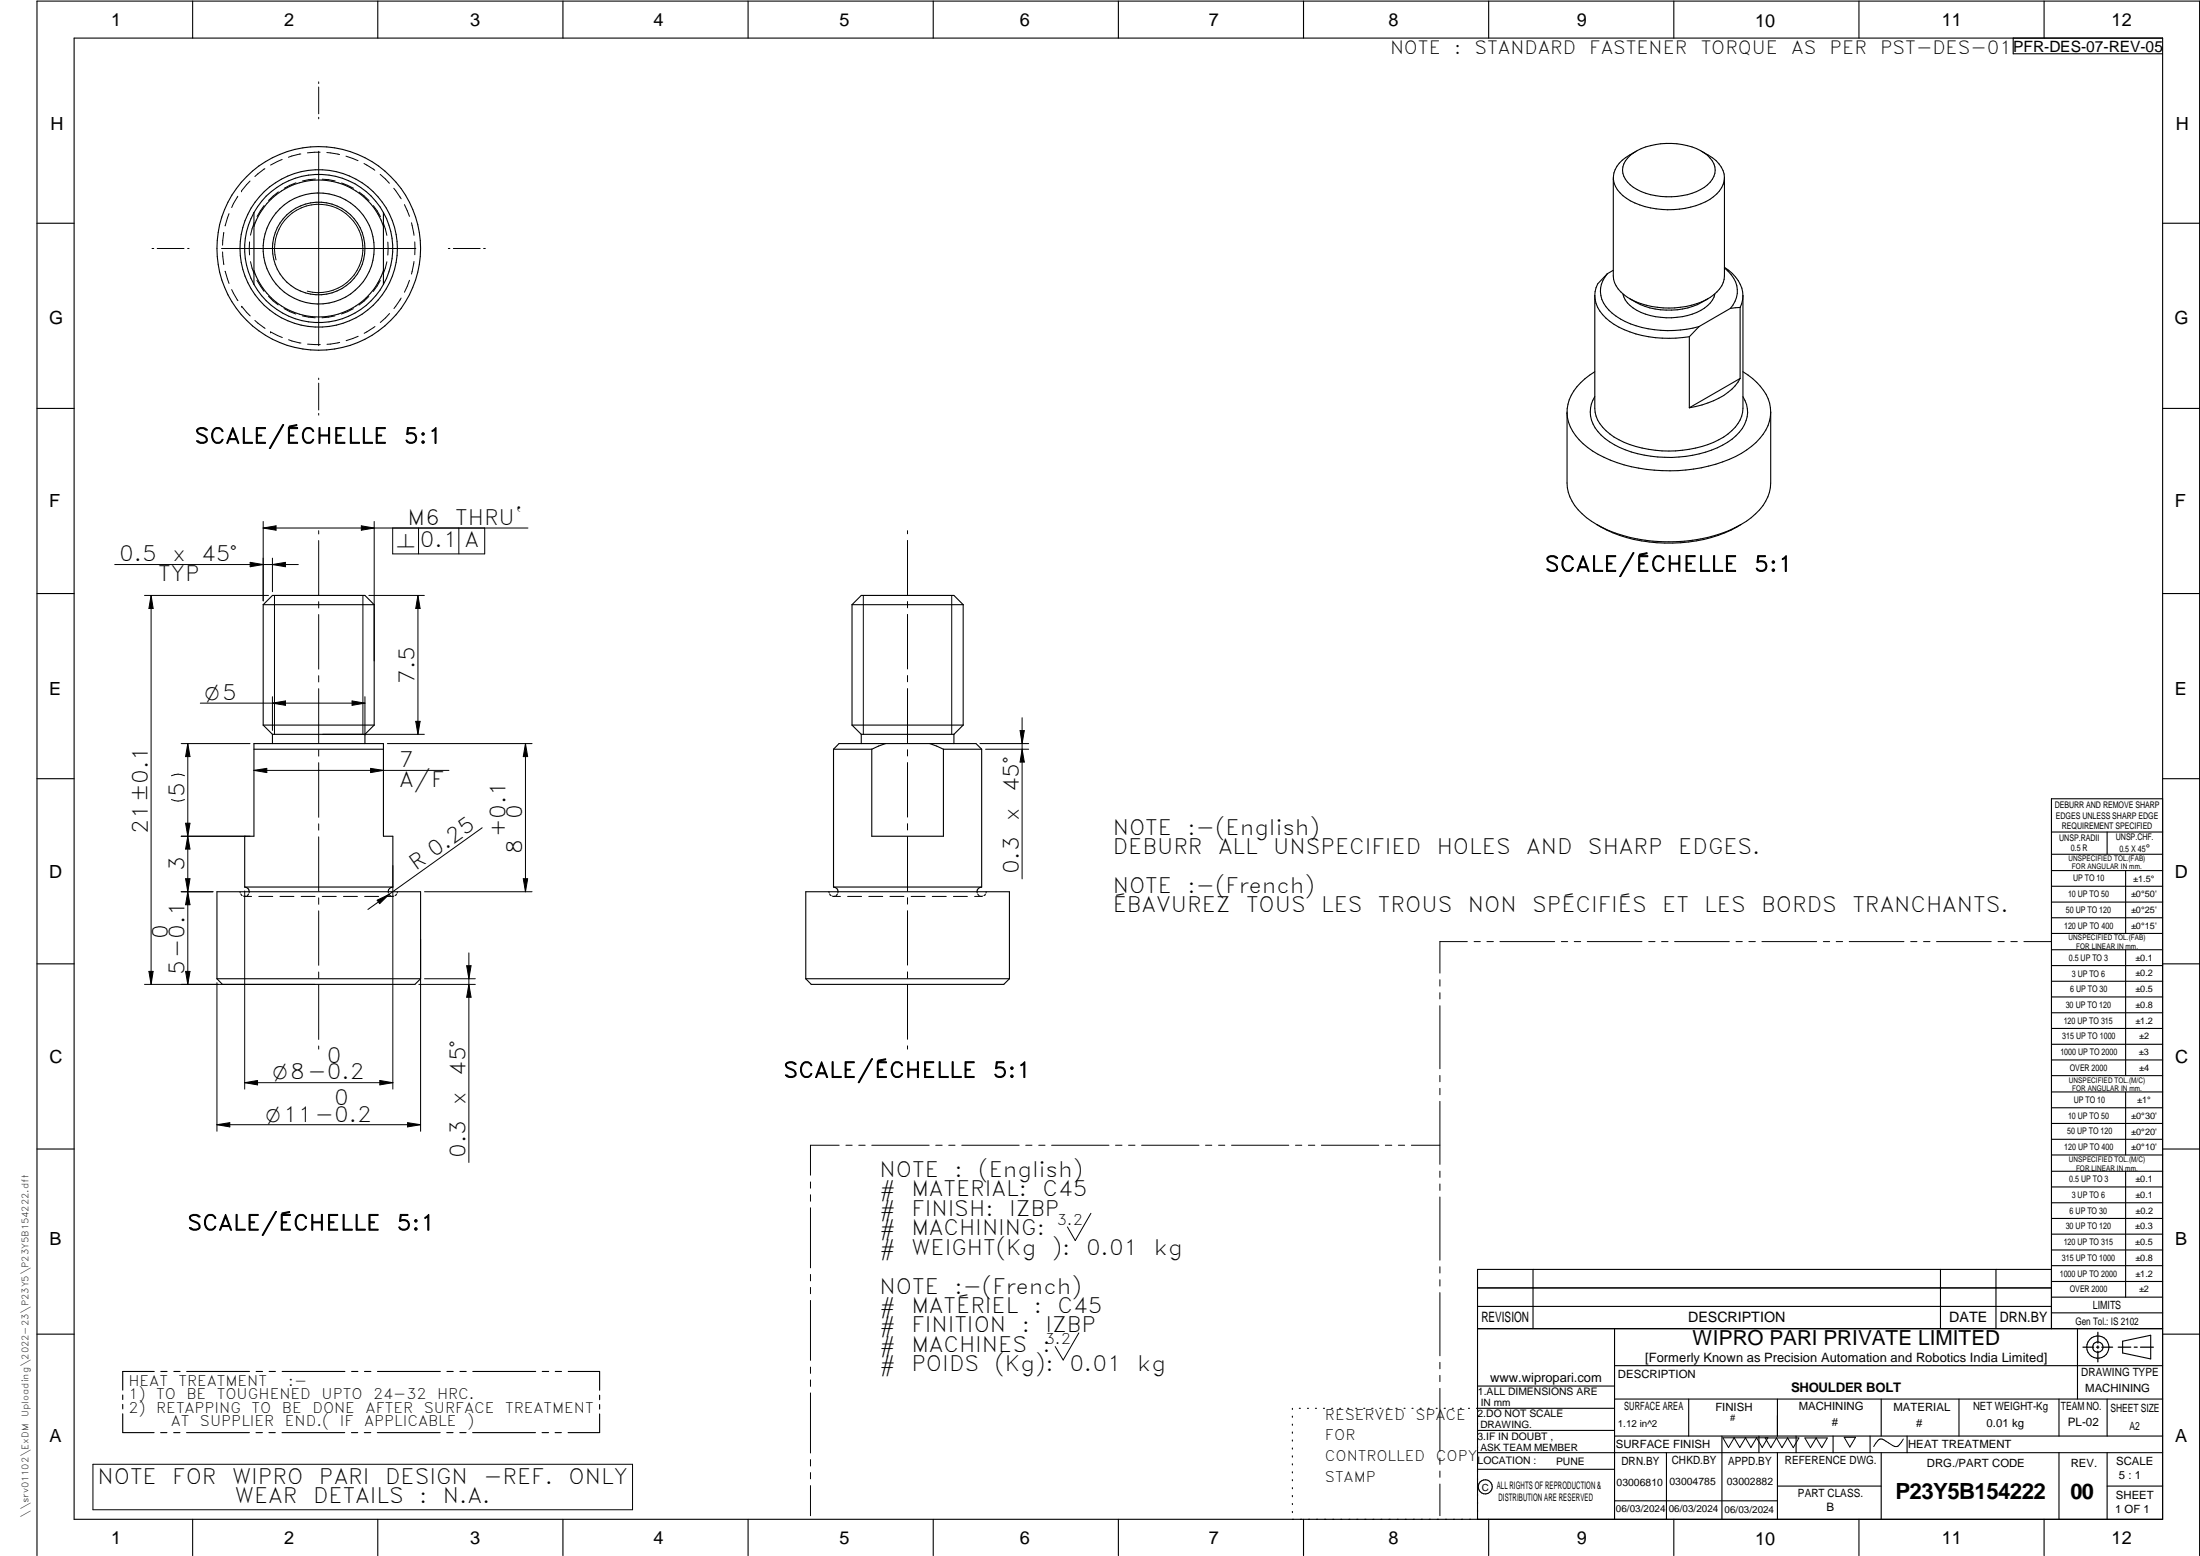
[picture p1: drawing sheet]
<svg xmlns="http://www.w3.org/2000/svg" width="594mm" height="420mm" viewBox="0 0 594 420" stroke-linecap="round" stroke-linejoin="round" font-family="sans-serif">
<g fill="none" stroke="#000" stroke-width=".3">
<path d="M20 10.3h564v400h-564zM52 .3v10M102 .3v10M152 .3v10M202 .3v10M252 .3v10M302 .3v10M352 .3v10M402 .3v10M452 .3v10M502 .3v10M543.6 10.3v4.2h40.4"/>
<path d="M552 .3v10M68.6 57.4v19.4M68.6 57.4a19.9 19.9 0 0 0 0 19.4M103.5 57.4a20 20 0 0 0-34.9 0M103.5 57.4a19.9 19.9 0 0 1 0 19.4M103.5 57.4v19.4M440.2 42a17.9 17.9 0 0 1 14-3 11.2 11.2 0 0 1 8.6 5.3 5.2 5.2 0 0 1-2.6 6.3 19.3 19.3 0 0 1-19.1 0 5.1 5.1 0 0 1-2.2-7.1zM441.8 40.9a10.8 10.8 0 0 0-5.6 4.9 5.7 5.7 0 0 0 2 7 22 22 0 0 0 18.4 3.1 11.9 11.9 0 0 0 8.7-6.1l.4-1.8M459.5 40.9a12.6 12.6 0 0 1 5.3 4.2l.8 1.9 .1 1M465.7 48v26.5a7.9 7.9 0 0 1-5 6.4 23.3 23.3 0 0 1-21.2-.6 7.5 7.5 0 0 1-3.9-5.8v-26.5M10 60.3h10M103.5 61.1a18.5 18.5 0 0 0-17.4-12.5 18.5 18.5 0 0 0-17.5 12.5"/>
<path d="M103.5 73.1a18.5 18.5 0 0 1-17.4 12.5 18.5 18.5 0 0 1-17.5-12.5M103.5 76.8a20 20 0 0 1-34.9 0M430.7 79.8a9.7 9.7 0 0 0 5.2 7.8 30.6 30.6 0 0 0 20.3 3.3M430.7 79.8v30.4a9.8 9.8 0 0 0 5.2 7.8 30.9 30.9 0 0 0 29.5 0 9.8 9.8 0 0 0 5.3-7.8v-30.4M434 73.9l-2.5 2.7-.5 1.1-.3 2.1M434 73.9a7.1 7.1 0 0 0 1.3 10.7 26 26 0 0 0 20.2 4.3l3.3-.7M435.6 73l-1.6 .9M438.2 79.4a8.5 8.5 0 0 0 6.2 5.4 19.5 19.5 0 0 0 15.9-1.6 6.5 6.5 0 0 0 2.8-3.8M465.7 72.3a7.3 7.3 0 0 1 2.8 9l-1.2 2M465.7 72.2a9.2 9.2 0 0 1 4.9 8.7l-.7 2.1M584 60.3h10M440 80.6a19.7 19.7 0 0 0 21.3 0"/>
<path d="M456.2 90.9v19.2M458.8 88.2l-2.6 2.7M467.3 83.3l-8.5 4.9M469.9 83v19.2M469.9 83l-2.6 .3M10 110.3h10M423.2 111.3v19.1a12.3 12.3 0 0 0 5.2 9.4l2.8 1.8M430.7 100.4a14.2 14.2 0 0 0-7.5 10 11.3 11.3 0 0 0 4.3 9.4 32.8 32.8 0 0 0 19.2 7.2 40.1 40.1 0 0 0 25-5.5 13.1 13.1 0 0 0 6.4-10.2M469.9 102.2a16.1 16.1 0 0 1-10.3 7.1l-3.4 .8M469.9 102.2l-13.7 7.9M470.7 100.4a15.4 15.4 0 0 1 7.2 8.4l.2 2.5M470.7 107.1a8 8 0 0 1-1.9 10.5 26.7 26.7 0 0 1-17.3 5.9 29.3 29.3 0 0 1-18.1-5.1 8.8 8.8 0 0 1-3.7-9.3l1-2"/>
<path d="M478.1 111.3v19.1a12.3 12.3 0 0 1-5.2 9.4 37.7 37.7 0 0 1-27.6 6.5 33.3 33.3 0 0 1-14.1-4.7M584 110.3h10M470.1 141.6a43.2 43.2 0 0 1-33.8 2.4l-5.1-2.4M10 160.3h10M71.1 163.3h29.9M71.1 163.3v32.5M101 163.3l-2.5-2.5h-24.9l-2.5 2.5M101 163.3v32.5M230.1 163.3v32.5M230.1 163.3h30M260.1 163.3l-2.5-2.5h-25l-2.5 2.5M260.1 163.3v32.5"/>
<path d="M584 160.3h10M71.1 195.8h29.9M71.1 195.8l2.5 2.5M73.6 198.3v2.5M73.6 198.3h24.9M98.5 198.3v2.5M101 195.8l-2.5 2.5M230.1 195.8l2.5 2.5M230.1 195.8h30M232.6 198.3v2.5M232.6 198.3h25M257.6 198.3v2.5"/>
<path d="M260.1 195.8l-2.5 2.5M10 210.3h10M68.6 202.3h34.9M225.1 202.3h10.3M225.1 202.3v37.2M225.1 202.3l1.5-1.5h37l1.5 1.5M235.4 202.3v23.5h19.4v-23.5M239.1 200.8l-3.7 1.5M251.1 200.8l3.7 1.5M254.8 202.3h10.3M265.1 202.3v37.2M584 215.7h-30v143.1"/>
<path d="M584 210.3h10M66.1 239.5h40M66.1 239.5v-13.7h2.5v-25h34.9v25h2.6v13.7M66.1 239.5a1.23 1.23 0 0 1 1.2 1.3M106.1 239.5a1.3 1.3 0 0 0-1.3 1.3M225.1 239.5h40M225.1 239.5a1.23 1.23 0 0 1 1.2 1.3M265.1 239.5a1.3 1.3 0 0 0-1.3 1.3M554 224.7h30M554 230.7h30M554 235.1h30M554 239.3h30"/>
<path d="M569 224.7v6M574 235.1v17M554 243.6h30M554 247.8h30M554 252.1h30M554 256.5h30M574 256.5v33.9M10 260.3h10M58.6 264.3h55M58.6 264.3l1.5 1.5h51.9l1.6-1.5M113.6 264.3v-23.5h-55v23.5M217.6 264.3l1.5 1.5h52l1.5-1.5"/>
<path d="M217.6 264.3h55M272.6 264.3v-23.5h-55v23.5M554 260.7h30M554 265h30M554 269.2h30M554 273.5h30M554 277.7h30M584 260.3h10M554 282h30M554 286.2h30M554 290.4h30M554 294.9h30"/>
<path d="M554 299.1h30M574 294.9v17M10 310.3h10M554 303.4h30M554 307.6h30M554 311.9h30M554 316.3h30M574 316.3v34M584 310.3h10M554 320.5h30M554 324.8h30M554 329h30"/>
<path d="M554 333.2h30M554 337.5h30M399 358.8h185M399 352.8h155M399 347.8h155M414 342.8v16M436 358.8v51.5M524 342.8v16M539 342.8v16M554 341.8h30M554 346h30M554 350.3h30"/>
<path d="M554 354.5h30M554 342.8h-155v67.5M561 358.8v19M10 360.3h10M33.1 376.7v1.2M33.1 379.2v1.2M41.6 370.3h-8.5v5.1M43.4 370.3h1.7M46.9 370.3h1.7M50.4 370.3h17M69.2 370.3h1.7M72.7 370.3h1.7"/>
<path d="M76.2 370.3h16.9M94.9 370.3h1.7M98.4 370.3h1.8M101.9 370.3h17M120.7 370.3h1.7M124.2 370.3h1.7M127.7 370.3h16.9M146.4 370.3h1.8M149.9 370.3h1.7M153.5 370.3h8.4v5.1M161.9 376.7v1.3M161.9 379.3v1.2"/>
<path d="M399 374.3h37M436 368.8h148M436 377.8h148M456 377.8v10M480 377.8v10M508 377.8v10M529 377.8v10M556 377.8v10M569 377.8v10M573.2 362.2l7.6-1.6v6.3l-7.6-1.6zM584 360.3h10M33.1 381.8v5h8.5"/>
<path d="M43.4 386.8h1.7M46.9 386.8h1.7M50.4 386.8h16.9M69.1 386.8h1.8M72.6 386.8h1.7M76.2 386.8h16.9M94.9 386.8h1.7M98.4 386.8h1.7M101.9 386.8h17M120.6 386.8h1.7M124.2 386.8h1.7M127.6 386.8h17"/>
<path d="M146.4 386.8h1.7M149.9 386.8h1.7M161.9 381.8v5h-8.5M349 380.3v.3M349 382.4v.3M349 384.6v.3M349 386.7v.3M349 388.8v.3M349 391v.3M349 393.1v.3M349 395.3v.3M349 397.4v.3"/>
<path d="M349 399.5v.3M350.9 380.3h.2M353.1 380.3h.2M355.2 380.3h.3M357.4 380.3h.3M359.6 380.3h.3M361.7 380.3h.3M363.9 380.3h.3M366.1 380.3h.3M368.3 380.3h.2M370.4 380.3h.3M372.6 380.3h.3"/>
<path d="M374.8 380.3h.3M376.9 380.3h.4M379.1 380.3h.3M381.3 380.3h.3M383.4 380.3h.4M385.6 380.3h.3M387.8 380.3h.3M390 380.3h.3M392.2 380.3h.3M394.3 380.3h.3M396.5 380.3h.3M398.7 380.3h37.3"/>
<path d="M399 386.2h37M399 396.7h37M436 387.8h148M450 392.3v18M465 387.8v22.5M475 387.8v4.5M480 392.3v18M485 387.8v4.5M495 387.8v4.5M505 387.8v4.5M508 392.3v18M515 387.8v4.5"/>
<path d="M556 392.3v18M569 392.3v18M584 392.3h-185M52 410.3v9.7M102 410.3v9.7M152 410.3v9.7M202 410.3v9.7M252 410.3v9.7M302 410.3v9.7M349 401.7v.3M349 403.8v.4M349 406v.3"/>
<path d="M349 408.1v.3M352 410.3v9.7M402 410.3v9.7M436 405.3h44M452 410.3v9.7M480 401.3h28M502 410.3v9.7M552 410.3v9.7M569 401.3h15M10 420v-419.7h584v419.7"/>
<circle cx="86" cy="67.1" r="12.5"/>
<circle cx="86.1" cy="67.1" r="15"/>
<circle cx="86.1" cy="67.1" r="21.2"/>
<circle cx="86.1" cy="67.1" r="27.5"/>
<circle cx="566.5" cy="363.8" r="2.99"/>
<circle cx="566.5" cy="363.7" r="1.41"/>
<circle cx="401.1" cy="401.5" r="1.9"/>
</g>
<path d="M566.5 359.7v3M562.5 363.8h2.9M566.1 363.8h.7M566.5 363.4v.7M566.5 364.9v2.8M567.6 363.8h2.9M572 363.8h3.4M576.3 363.8h.8M578 363.8h3.5" fill="none" stroke="#000" stroke-width=".34"/>
<g fill="none" stroke="#000" stroke-width=".27">
<path d="M86.1 22.1v.5M86.1 23.5v7.2M86.1 31.7v.4M61.8 57.7l-1 3.3M64.2 53l-1.6 3M65.2 51.5h.1M67.5 48.9l-2.2 2.6M71.3 55.5l-1.9 3M71.5 45.6l-2.7 2.1M75.2 51.8l-2.7 2.3M76.2 43.1l-3.1 1.5M79.9 49.4l-3.2 1.4"/>
<path d="M81.2 41.6l-3.3 .9M85.2 48.3l-3.5 .6M86.1 40.9v52.4M86.4 41.1l-3.4 .2M87 48.4l3.5 .5M88.3 41.2l3.4 .5M92.2 49.4l3.3 1.4M93.4 42.2l3.3 1.2M97 51.9l2.6 2.2M98.3 44.2l2.9 1.8M100.8 55.5l1.9 3M102.7 47.1l2.4 2.4"/>
<path d="M106.3 50.8l2 2.9M109.2 55.2l1.4 3.2M41.1 67.1h.4M42.5 67.1h7.2M50.7 67.1h.3M59.8 67.1h52.5M60.1 68l.3 3.5M60.4 62.8l-.3 3.4M60.8 73.2l1 3.3M62.6 78.2l1.7 3M67.4 65.3v3.5M67.6 70.7l1.1 3.3"/>
<path d="M68.7 60.1l-1.1 3.4M69.4 75.7l1.9 3M74.5 70.2a11.9 11.9 0 0 1 10.5-15 11.9 11.9 0 0 1 12.9 12.9 11.9 11.9 0 0 1-14.9 10.5M102.7 75.7l-1.9 3M103.5 60.2l1 3.3M104.5 70.7l-1 3.3M104.7 65.4v3.5M110.6 75.7l-1.4 3.2M111.1 60.2l.7 3.3M111.8 70.6l-.7 3.4M112 65.3v3.5M121.1 67.1h.4"/>
<path d="M122.4 67.1h7.3M130.6 67.1h.5M65.3 82.7h.1M65.3 82.7l2.3 2.6M68.8 86.5l2.8 2.2M72.5 80l2.6 2.3M73.1 89.6l3.1 1.5M73.1 89.6h.1M76.7 83.3l3.2 1.5M77.9 91.7l3.4 .9M81.7 85.3l3.4 .5M83.1 92.9l3.4 .1"/>
<path d="M90.5 85.3l-3.6 .5M91.7 92.5l-3.4 .5M95.4 83.4l-3.2 1.4M96.7 90.8l-3.2 1.2M99.6 80.1l-2.7 2.3M101.3 88.2l-3 1.8M105.2 84.7l-2.5 2.4M108.3 80.5l-1.9 2.8M86.1 102.1v.4M86.1 103.5v7.2M86.1 111.6v.5M31 152.4h49.6"/>
<path d="M67.6 151.8l3.5 .6-3.5 .6zM71.1 140.8v21.5M71.1 142.6l3.4-.6v1.2zM71.1 142.6h71.5M73.6 150.7v9.1M73.6 152.4l3.5-.6v1.2zM86.1 143.3v.9M86.1 146v14.7M97.6 142l3.4 .6-3.4 .6zM101 140.8v37.7M106 142.6v7h24.9v-7M113 142.6v7"/>
<path d="M123.9 142.6v7M245.1 143.3v.8M245.1 145.9v14.7M39 160.8h33.5M40.8 160.8l.6 3.5h-1.2zM40.8 160.8v105M74.1 160.8v37.5M86.1 162.5v1.7M86.1 165.9v14.8M98 160.8v37.5M99.6 160.8h15M112.9 160.8l.5 3.5h-1.1z"/>
<path d="M112.9 160.8v37.5M233.1 160.8v37.5M245.1 162.4v1.7M245.1 165.9v14.7M257 160.8v37.5M54.1 189.9h44.4M73.6 188.1v9.1M73.6 189.9l3.5-.6v1.2zM86.1 182.5v1.7M86.1 186v14.7M87.1 198.3h27.5M95.1 189.3l3.4 .6-3.4 .6z"/>
<path d="M98.5 188.1v10.4M112.3 194.8h1.1l-.5 3.5zM245.1 182.4v1.7M245.1 185.9v14.7M275.5 197.3h1.1l-.6 3.5zM276 193.8v43.5M48.9 200.8h18.6M49.8 215.9a3.9 3.9 0 0 1-3.5 0M49.8 209.5a3.9 3.9 0 0 0-3.5 0M50.7 200.8v65M50.7 200.8l.6 3.5h-1.2zM68.6 208l3.4-.5v1.1z"/>
<path d="M68.6 208h52.6M86.1 202.5v1.7M86.1 206v14.7M100.1 207.5l3.4 .5-3.4 .6zM104.6 200.8h39.1M141.9 200.8l.6 3.5h-1.2zM141.9 200.8v40M245.1 202.4v1.7M245.1 205.9v14.7M264.6 200.8h13.2M266.1 202.3h11.7M276 202.3l.6 3.5h-1.1z"/>
<path d="M48.9 225.8h18.6M50.1 237.3h1.2l-1.2 7h1.2zM50.1 222.3h1.2l-.6 3.5zM50.7 225.8l.6 3.5h-1.2zM86.1 222.5v1.7M86.1 226v14.7M106.1 233.7v60.4M130.2 223.5l-30.9 22.1M141.3 237.3h1.2l-.6 3.5zM245.1 222.4v1.7M245.1 225.9v14.7M48.9 240.8h8.6"/>
<path d="M64.8 240.8v.3M65 241.4l.4 .5M65.7 242l.4 .1M66.1 240.6v53.5M66.1 242.1h1.8M66.4 242l-.3 .1M67.1 241.4l-.4 .5M67.3 240.8v.3M69.9 242.1h3.8M75.6 242.1h3.8M81.3 242.1h3.8M86.1 242.4v1.8"/>
<path d="M86.1 246v14.6M87 242.1h3.8M92.7 242.1h3.8M98.5 242.1h3.7M101.8 243.1l3.3-1.6-2.6 2.5zM104.2 242.1h1.9M104.8 240.8l.1 .3M105 241.4l.4 .5M105.8 242l.3 .1M106.3 242l-.2 .1M107.1 241.4l-.4 .5M107.3 240.8v.3"/>
<path d="M113.6 253.6v51.9M114.6 240.8h29.1M126.6 257.3v56.6M223.8 240.8l.1 .3M224 241.4l.4 .5M224.7 242l.4 .1M225.1 242.1h1.8M225.4 242l-.3 .1M226.1 241.4l-.4 .5M226.3 240.8v.3M228.9 242.1h3.8M234.6 242.1h3.8"/>
<path d="M240.3 242.1h3.8M245.1 242.4v1.7M245.1 245.9v14.7M246 242.1h3.8M251.7 242.1h3.8M257.5 242.1h3.7M263.2 242.1h1.9M263.8 240.8l.1 .3M264 241.4l.4 .5M264.8 242l.3 .1M265.3 242l-.2 .1M266.1 241.4l-.4 .5"/>
<path d="M266.3 240.8v.3M396.2 254.3h-7.4v8.5M398.1 254.3h1.6M401.5 254.3h1.8M405 254.3h14.8M421.6 254.3h1.7M425.1 254.3h1.7M428.6 254.3h14.8M445.2 254.3h1.7M448.7 254.3h1.7M452.2 254.3h14.8M468.8 254.3h1.7"/>
<path d="M472.3 254.3h1.7M475.8 254.3h14.8M492.4 254.3h1.7M495.8 254.3h1.8M499.4 254.3h14.7M516 254.3h1.6M519.4 254.3h1.8M522.9 254.3h14.8M539.5 254.3h1.7M543 254.3h1.7M546.5 254.3h7.4M39 265.8h46"/>
<path d="M40.2 262.3h1.2l-.6 3.5zM50.1 262.3h1.2l-.6 3.5zM58.6 265.3v40.2M86.1 262.5v1.7M86.1 265.9v14.8M113.1 265.8h15.2M114.6 264.3h13.7M126 260.8h1.2l-.6 3.5zM126.6 265.8l.6 3.5h-1.2zM245.1 262.4v1.7M245.1 265.9v14.7M388.8 264.5v1.8"/>
<path d="M388.8 268.1v1.6M388.8 271.6v17M66.1 292.4h40M66.1 292.4l3.4-.6v1.1zM86.1 282.4v.9M102.6 291.8l3.5 .6-3.5 .5zM245.1 282.4v.9M388.8 290.4v1.7M388.8 293.9v1.7M388.8 297.4v17M58.6 303.7l3.5-.6v1.2zM58.6 303.7h55"/>
<path d="M110.1 303.1l3.5 .6-3.5 .6zM218.9 319.2v1.6M226.6 309.2h-7.7v8.1M228.4 309.2h1.7M231.9 309.2h1.7M235.4 309.2h15.5M252.7 309.2h1.7M256.2 309.2h1.7M259.7 309.2h15.5M277 309.2h1.7M280.5 309.2h1.7M284 309.2h15.5"/>
<path d="M301.2 309.2h1.8M304.8 309.2h1.7M308.3 309.2h15.5M325.5 309.2h1.7M329.1 309.2h1.6M332.6 309.2h15.4M349.8 309.2h1.7M353.3 309.2h1.7M356.8 309.2h15.5M374.1 309.2h1.7M377.6 309.2h1.7M381.1 309.2h7.7"/>
<path d="M388.8 316.2v1.7M388.8 319.7v1.7M218.9 322.6v1.8M218.9 326.1v16.2M294.6 327.6l-4.2 7.4-2.2-3.7M388.8 323.2v17.1M218.9 344.1v1.8M218.9 347.6v1.7M218.9 351.2v16.1M291.3 359.9l-4.2 7.3-2.2-3.6M388.8 342.1v1.6M388.8 345.6v1.7"/>
<path d="M388.8 349v17.1M218.9 369.1v1.7M218.9 372.6v1.8M218.9 376.1v16.2M388.8 367.9v1.7M388.8 371.4v1.7M388.8 374.9v17M25.1 395.4h145.7v12.3h-145.7zM218.9 394.1v1.8M218.9 397.6v1.7M388.8 393.7v1.7M388.8 397.2v1.7"/>
<path d="M465.2 388.2h12.2l-1.5 2.7-1.6-2.7-1.5 2.7-1.5-2.7-1.5 2.7-1.5-2.7-1.5 2.7zM476.7 388.3h9.1l-1.6 2.6-1.5-2.6-1.5 2.6-1.5-2.6-1.5 2.6zM487.4 388.3h6l-1.5 2.6-1.5-2.6-1.5 2.6zM498 388.1h3.1l-1.6 2.6zM514 388.6l-1.1 1.5a1.2 1.2 0 0 1-1.8 .3l-1.8-1.2a1.55 1.55 0 0 0-1.6-.6 1.55 1.55 0 0 0-1.2 1.1l-.5 .9M218.9 401.2v8.1M388.8 400.7v8.6"/>
</g>
<g fill="#000">
<path d="M67.6 151.8l3.5 .6-3.5 .6zM71.1 142.6l3.4-.6v1.2zM73.6 152.4l3.5-.6v1.2zM97.6 142l3.4 .6-3.4 .6zM40.8 160.8l.6 3.5h-1.2zM112.9 160.8l.5 3.5h-1.1zM73.6 189.9l3.5-.6v1.2zM95.1 189.3l3.4 .6-3.4 .6zM112.3 194.8h1.1l-.5 3.5zM275.5 197.3h1.1l-.6 3.5zM50.7 200.8l.6 3.5h-1.2zM68.6 208l3.4-.5v1.1z"/>
<path d="M100.1 207.5l3.4 .5-3.4 .6zM141.9 200.8l.6 3.5h-1.2zM276 202.3l.6 3.5h-1.1zM50.1 237.3h1.2l-.6 3.5zM50.7 225.8l.6 3.5h-1.2zM50.1 222.3h1.2l-.6 3.5zM141.3 237.3h1.2l-.6 3.5zM50.7 240.8l.6 3.5h-1.2zM101.8 243.1l3.3-1.6-2.6 2.5zM40.2 262.3h1.2l-.6 3.5zM50.1 262.3h1.2l-.6 3.5zM126.6 265.8l.6 3.5h-1.2z"/>
<path d="M126 260.8h1.2l-.6 3.5zM66.1 292.4l3.4-.6v1.1zM102.6 291.8l3.5 .6-3.5 .5zM58.6 303.7l3.5-.6v1.2zM110.1 303.1l3.5 .6-3.5 .6z"/>
</g>
<text font-size="6" x="511.8" y="404.8">P23Y5B154222</text>
<text font-size="5.9" x="559.1" y="404.7">00</text>
<g font-size="5.7">
<text x="52.5" y="119.7">SCALE/ÉCHELLE</text>
<text x="109.1" y="119.7">5:1</text>
<text x="110.1" y="141.7">M6</text>
<text x="122.9" y="141.7">THRU`</text>
<text x="113.4" y="147.8">0.1 A</text>
<text x="32.2" y="151.6">0.5</text>
<text x="46.6" y="151.6">x</text>
<text x="54.3" y="151.6">45°</text>
<text x="417.1" y="154.3">SCALE/ÉCHELLE</text>
<text x="473.7" y="154.3">5:1</text>
<text x="42.8" y="156.8">TYP</text>
<text x="112" y="184.6" transform="rotate(-90 112 184.6)">7.5</text>
<text x="107.8" y="207.2">7</text>
<text x="49.8" y="215.3" transform="rotate(-90 49.8 215.3)">5</text>
<text x="107.8" y="212.4">A/F</text>
<text x="275.2" y="214" transform="rotate(-90 275.2 214)">45°</text>
<text x="141" y="221.1" transform="rotate(-90 141 221.1)">0</text>
<text x="275.2" y="221.7" transform="rotate(-90 275.2 221.7)">x</text>
<text x="39.9" y="225.2" transform="rotate(-90 39.9 225.2)">21±0.1</text>
<text x="136.5" y="226" transform="rotate(-90 136.5 226)">+0.1</text>
<text x="300.5" y="225.4">NOTE</text>
<text x="320.7" y="225.4">:-(English)</text>
<text x="141" y="230.7" transform="rotate(-90 141 230.7)">8</text>
<text x="300.5" y="230.6">DEBURR</text>
<text x="328.9" y="230.6">ALL</text>
<text x="343.8" y="230.6">UNSPECIFIED</text>
<text x="388" y="230.6">HOLES</text>
<text x="412.1" y="230.6">AND</text>
<text x="428.8" y="230.6">SHARP</text>
<text x="453.2" y="230.6">EDGES.</text>
<text x="49.8" y="235.3" transform="rotate(-90 49.8 235.3)">3</text>
<text x="112.3" y="235.2" transform="rotate(-35 112.3 235.2)">R 0.25</text>
<text x="275.2" y="236.1" transform="rotate(-90 275.2 236.1)">0.3</text>
<text x="300.5" y="241.1">NOTE</text>
<text x="320.7" y="241.1">:-(French)</text>
<text x="300.5" y="246.4">ÉBAVUREZ</text>
<text x="336.5" y="246.4">TOUS</text>
<text x="356.8" y="246.4">LES</text>
<text x="372.1" y="246.4">TROUS</text>
<text x="396.4" y="246.4">NON</text>
<text x="413.7" y="246.4">SPÉCIFIÉS</text>
<text x="448.8" y="246.4">ET</text>
<text x="460.2" y="246.4">LES</text>
<text x="475.6" y="246.4">BORDS</text>
<text x="500.2" y="246.4">TRANCHANTS.</text>
<text x="45.3" y="253.4" transform="rotate(-90 45.3 253.4)">0</text>
<text x="49.8" y="263.3" transform="rotate(-90 49.8 263.3)">5-0.1</text>
<text x="88.3" y="286.9">0</text>
<text x="125.7" y="290.5" transform="rotate(-90 125.7 290.5)">45°</text>
<text x="211.5" y="291">SCALE/ÉCHELLE</text>
<text x="268.1" y="291">5:1</text>
<text x="90.2" y="298.3">0</text>
<text x="125.7" y="298.3" transform="rotate(-90 125.7 298.3)">x</text>
<text x="125.7" y="312.7" transform="rotate(-90 125.7 312.7)">0.3</text>
<text x="237.5" y="317.8">NOTE</text>
<text x="257.7" y="317.8">:</text>
<text x="264.1" y="317.8">(English)</text>
<text x="237.5" y="323">#</text>
<text x="246.1" y="323">MATERIAL:</text>
<text x="281.5" y="323">C45</text>
<text x="237.5" y="328.3">#</text>
<text x="246.1" y="328.3">FINISH:</text>
<text x="272.5" y="328.3">IZBP</text>
<text x="50.6" y="332.2">SCALE/ÉCHELLE</text>
<text x="107.1" y="332.2">5:1</text>
<text x="237.5" y="333.5">#</text>
<text x="246.1" y="333.5">MACHINING:</text>
<text x="237.5" y="338.8">#</text>
<text x="246.1" y="338.8">WEIGHT(Kg</text>
<text x="284" y="338.8">):</text>
<text x="293.3" y="338.8">0.01</text>
<text x="311.6" y="338.8">kg</text>
<text x="237.5" y="349.3">NOTE</text>
<text x="257.7" y="349.3">:-(French)</text>
<text x="237.5" y="354.5">#</text>
<text x="237.5" y="359.8">#</text>
<text x="246.1" y="354.5">MATÉRIEL</text>
<text x="246.1" y="359.8">FINITION</text>
<text x="275.9" y="359.8">:</text>
<text x="279.2" y="354.5">:</text>
<text x="282.3" y="359.8">IZBP</text>
<text x="285.6" y="354.5">C45</text>
<text x="237.5" y="365">#</text>
<text x="246.1" y="365">MACHINES</text>
<text x="281.5" y="365">:</text>
<text x="237.5" y="370.3">#</text>
<text x="246.1" y="370.3">POIDS</text>
<text x="268.5" y="370.3">(Kg):</text>
<text x="288.8" y="370.3">0.01</text>
<text x="307.1" y="370.3">kg</text>
<text x="26.3" y="400.6">NOTE</text>
<text x="46.5" y="400.6">FOR</text>
<text x="62.7" y="400.6">WIPRO</text>
<text x="86.1" y="400.6">PARI</text>
<text x="104" y="400.6">DESIGN</text>
<text x="130.5" y="400.6">-REF.</text>
<text x="153.5" y="400.6">ONLY</text>
<text x="63.4" y="405.9">WEAR</text>
<text x="84.5" y="405.9">DETAILS</text>
<text x="113.2" y="405.9">:</text>
<text x="119.6" y="405.9">N.A.</text>
</g>
<text font-size="5.6" x="457" y="363.2">WIPRO PARI PRIVATE LIMITED</text>
<g font-size="5.4">
<text x="107.1" y="147.8">n</text>
<text x="55.3" y="189">O5</text>
<text x="73.7" y="291.5">O8-0.2</text>
<text x="71.7" y="302.9">O11-0.2</text>
</g>
<g font-size="4.9">
<text x="30" y="6.9">1</text>
<text x="76.7" y="6.9">2</text>
<text x="127" y="6.9">3</text>
<text x="176.5" y="6.9">4</text>
<text x="226.7" y="6.9">5</text>
<text x="275.4" y="6.9">6</text>
<text x="326.4" y="6.9">7</text>
<text x="375" y="6.9">8</text>
<text x="425.8" y="6.9">9</text>
<text x="473.9" y="7.3">10</text>
<text x="524.3" y="6.9">11</text>
<text x="570.2" y="6.9">12</text>
<text x="375.4" y="14.5">NOTE</text>
<text x="392.7" y="14.5">:</text>
<text x="398.2" y="14.5">STANDARD</text>
<text x="429.2" y="14.5">FASTENER</text>
<text x="459.2" y="14.5">TORQUE</text>
<text x="483.7" y="14.5">AS</text>
<text x="494.1" y="14.5">PER</text>
<text x="507.7" y="14.5">PST-DES-01</text>
<text x="13.6" y="35.1">H</text>
<text x="587.6" y="35.1">H</text>
<text x="13.2" y="87.5">G</text>
<text x="587.2" y="87.5">G</text>
<text x="13.2" y="137">F</text>
<text x="587.2" y="137">F</text>
<text x="13.2" y="187.6">E</text>
<text x="587.2" y="187.6">E</text>
<text x="13.2" y="237">D</text>
<text x="587.2" y="237">D</text>
<text x="13.4" y="287.1">C</text>
<text x="587.4" y="287.1">C</text>
<text x="13.4" y="336.2">B</text>
<text x="587.4" y="336.2">B</text>
<text x="13.4" y="389.3">A</text>
<text x="587.4" y="389.3">A</text>
<text x="30" y="416.9">1</text>
<text x="76.7" y="416.9">2</text>
<text x="127" y="416.9">3</text>
<text x="176.5" y="416.9">4</text>
<text x="226.7" y="416.9">5</text>
<text x="275.4" y="416.9">6</text>
<text x="326.4" y="416.9">7</text>
<text x="375" y="416.9">8</text>
<text x="425.8" y="416.9">9</text>
<text x="473.9" y="417.3">10</text>
<text x="524.3" y="416.9">11</text>
<text x="570.2" y="416.9">12</text>
</g>
<text font-size="4.2" x="543.6" y="14">PFR-DES-07-REV-05</text>
<g font-size="4">
<text x="285.4" y="330.7">3.2</text>
<text x="282.1" y="363">3.2</text>
</g>
<g font-size="3.9">
<text x="400" y="357.1">REVISION</text>
<text x="455.9" y="357.1">DESCRIPTION</text>
<text x="526.4" y="357.1">DATE</text>
<text x="540" y="357.1">DRN.BY</text>
<text x="34.7" y="374.3">HEAT</text>
<text x="34.7" y="377.9">1)</text>
<text x="42.2" y="377.9">TO</text>
<text x="48.2" y="374.3">TREATMENT</text>
<text x="50.4" y="377.9">BE</text>
<text x="58.6" y="377.9">TOUGHENED</text>
<text x="77.8" y="374.3">:-</text>
<text x="86.8" y="377.9">UPTO</text>
<text x="100.8" y="377.9">24-32</text>
<text x="118" y="377.9">HRC.</text>
<text x="34.7" y="381.5">2)</text>
<text x="42.2" y="381.5">RETAPPING</text>
<text x="67.9" y="381.5">TO</text>
<text x="76.1" y="381.5">BE</text>
<text x="84.4" y="381.5">DONE</text>
<text x="98.7" y="381.5">AFTER</text>
<text x="114.4" y="381.5">SURFACE</text>
<text x="136.4" y="381.5">TREATMENT</text>
<text x="357.8" y="383.3">RESERVED</text>
<text x="382.3" y="383.3">SPACE</text>
<text x="46.1" y="385.1">AT</text>
<text x="54" y="385.1">SUPPLIER</text>
<text x="76.9" y="385.1">END.(</text>
<text x="91.8" y="385.1">IF</text>
<text x="98.4" y="385.1">APPLICABLE</text>
<text x="126.2" y="385.1">)</text>
<text x="357.8" y="388.9">FOR</text>
<text x="357.8" y="394.5">CONTROLLED</text>
<text x="387.8" y="394.5">COPY</text>
<text x="357.8" y="400">STAMP</text>
</g>
<text font-size="3.6" x="483.7" y="375.8">SHOULDER BOLT</text>
<g font-size="3.5">
<text x="444.3" y="367.7">[Formerly Known as Precision Automation and Robotics India Limited]</text>
<text x="402.4" y="373.3">www.wipropari.com</text>
</g>
<g font-size="3.1">
<text x="565.1" y="353.5">LIMITS</text>
<text x="562" y="371.7">DRAWING TYPE</text>
<text x="436.9" y="372.1">DESCRIPTION</text>
<text x="563.1" y="375.9">MACHINING</text>
<text x="438.6" y="380.8">SURFACE AREA</text>
<text x="463.2" y="380.9">FINISH</text>
<text x="485.7" y="380.8">MACHINING</text>
<text x="511.3" y="380.9">MATERIAL</text>
<text x="532.8" y="380.7">NET WEIGHT-Kg</text>
<text x="556.5" y="380.7">TEAM NO.</text>
<text x="569.9" y="381.2">SHEET SIZE</text>
<text x="494.6" y="385.1">#</text>
<text x="517.4" y="385.3">#</text>
<text x="536.4" y="385.3">0.01 kg</text>
<text x="558.4" y="385.1">PL-02</text>
<text x="575" y="386.1">A2</text>
<text x="436.3" y="391">SURFACE FINISH</text>
<text x="437.8" y="395.5">DRN.BY</text>
<text x="451.4" y="395.4">CHKD.BY</text>
<text x="466.6" y="395.5">APPD.BY</text>
<text x="482" y="395.4">REFERENCE DWG.</text>
<text x="515.3" y="391.1">HEAT TREATMENT</text>
<text x="571.4" y="395.6">SCALE</text>
<text x="520.4" y="396.2">DRG./PART CODE</text>
<text x="559.2" y="396.1">REV.</text>
<text x="572.2" y="399.5">5 : 1</text>
<text x="485.5" y="404.3">PART CLASS.</text>
<text x="493.2" y="407.9">B</text>
<text x="571.4" y="404.7">SHEET</text>
<text x="571.2" y="408.4">1 OF 1</text>
</g>
<text font-size="3" x="579.5" y="230.1">°</text>
<g font-size="2.8">
<text x="560.4" y="357.7">Gen Tol.: IS 2102</text>
<text x="399.1" y="376.6">1.ALL DIMENSIONS ARE</text>
<text x="399" y="382.7">2.DO NOT SCALE</text>
<text x="399" y="388.7">3.IF IN DOUBT ,</text>
<text x="399" y="395.4">LOCATION :</text>
<text x="420.2" y="395.6">PUNE</text>
<text x="404.2" y="402">ALL RIGHTS OF REPRODUCTION &amp;</text>
<text x="436.5" y="401.2">03006810</text>
<text x="450.8" y="400.9">03004785</text>
<text x="466.3" y="401">03002882</text>
<text x="404.7" y="405.4">DISTRIBUTION ARE RESERVED</text>
</g>
<g font-size="2.7">
<text x="399.9" y="379.7">IN mm</text>
<text x="399.7" y="385.7">DRAWING.</text>
<text x="436.9" y="385.4">1.12 in^2</text>
<text x="399.7" y="391.8">ASK TEAM MEMBER</text>
<text x="400.1" y="402.5">C</text>
<text x="436.4" y="408.3">06/03/2024</text>
<text x="450.6" y="408.4">06/03/2024</text>
<text x="465.7" y="408.5">06/03/2024</text>
</g>
<g font-size="2.5">
<text x="554.9" y="218.3">DEBURR AND REMOVE SHARP</text>
<text x="555.2" y="221">EDGES UNLESS SHARP EDGE</text>
<text x="556.1" y="227.1">UNSP.RADII</text>
<text x="556.8" y="223.8">REQUIREMENT SPECIFIED</text>
<text x="571.4" y="226.9">UNSP.CHF.</text>
<text x="559.2" y="229.9">0.5 R</text>
<text x="572.3" y="230.1">0.5 X 45</text>
<text x="559.8" y="238">UP TO 10</text>
<text x="576.1" y="238.1">±1.5°</text>
<text x="558.5" y="242.2">10 UP TO 50</text>
<text x="575.5" y="242.3">±0°50'</text>
<text x="557.4" y="250.7">120 UP TO 400</text>
<text x="557.9" y="246.5">50 UP TO 120</text>
<text x="575.5" y="250.7">±0°15'</text>
<text x="575.5" y="246.5">±0°25'</text>
<text x="558.7" y="259.4">0.5 UP TO 3</text>
<text x="559.5" y="263.7">3 UP TO 6</text>
<text x="576.6" y="263.6">±0.2</text>
<text x="576.6" y="259.4">±0.1</text>
<text x="559" y="267.9">6 UP TO 30</text>
<text x="576.6" y="267.9">±0.5</text>
<text x="557.8" y="272.2">30 UP TO 120</text>
<text x="576.6" y="272.2">±0.8</text>
<text x="556.9" y="280.7">315 UP TO 1000</text>
<text x="557.3" y="276.4">120 UP TO 315</text>
<text x="576.6" y="276.4">±1.2</text>
<text x="577.7" y="280.7">±2</text>
<text x="556.4" y="284.9">1000 UP TO 2000</text>
<text x="577.6" y="284.9">±3</text>
<text x="558.9" y="289.2">OVER 2000</text>
<text x="577.7" y="289.3">±4</text>
<text x="560" y="297.9">UP TO 10</text>
<text x="577.1" y="297.9">±1°</text>
<text x="558.5" y="302.1">10 UP TO 50</text>
<text x="575.5" y="302.1">±0°30'</text>
<text x="557.4" y="310.6">120 UP TO 400</text>
<text x="558.2" y="306.3">50 UP TO 120</text>
<text x="575.5" y="310.6">±0°10'</text>
<text x="575.5" y="306.4">±0°20'</text>
<text x="558.8" y="319.2">0.5 UP TO 3</text>
<text x="559.4" y="323.4">3 UP TO 6</text>
<text x="576.6" y="319.2">±0.1</text>
<text x="576.6" y="323.5">±0.1</text>
<text x="558.9" y="327.7">6 UP TO 30</text>
<text x="576.7" y="327.7">±0.2</text>
<text x="557.8" y="332">30 UP TO 120</text>
<text x="576.6" y="332">±0.3</text>
<text x="556.8" y="340.5">315 UP TO 1000</text>
<text x="557.3" y="336.3">120 UP TO 315</text>
<text x="576.6" y="336.3">±0.5</text>
<text x="576.6" y="340.5">±0.8</text>
<text x="556.2" y="344.7">1000 UP TO 2000</text>
<text x="576.6" y="344.7">±1.2</text>
<text x="558.9" y="349">OVER 2000</text>
<text x="577.6" y="349">±2</text>
<text x="467.2" y="383.8">#</text>
</g>
<g font-size="2.4">
<text x="7.7" y="382.7" transform="rotate(-90 7.7 382.7)">Uploading\2022-23\P23Y5\P23Y5B154222.dft</text>
<text x="7.7" y="409.8" transform="rotate(-90 7.7 409.8)">\\srv01102\ExDM</text>
</g>
<g font-size="2.1">
<text x="558.5" y="232.4">UNSPECIFIED TOL.(FAB)</text>
<text x="559.5" y="234.7">FOR ANGULAR IN mm.</text>
<text x="558.6" y="253.9">UNSPECIFIED TOL.(FAB)</text>
<text x="560.7" y="256.3">FOR LINEAR IN mm.</text>
<text x="558.7" y="292.3">UNSPECIFIED TOL.(M/C)</text>
<text x="559.6" y="294.7">FOR ANGULAR IN mm.</text>
<text x="558.7" y="313.7">UNSPECIFIED TOL.(M/C)</text>
<text x="560.6" y="316.1">FOR LINEAR IN mm.</text>
</g>
</svg>
